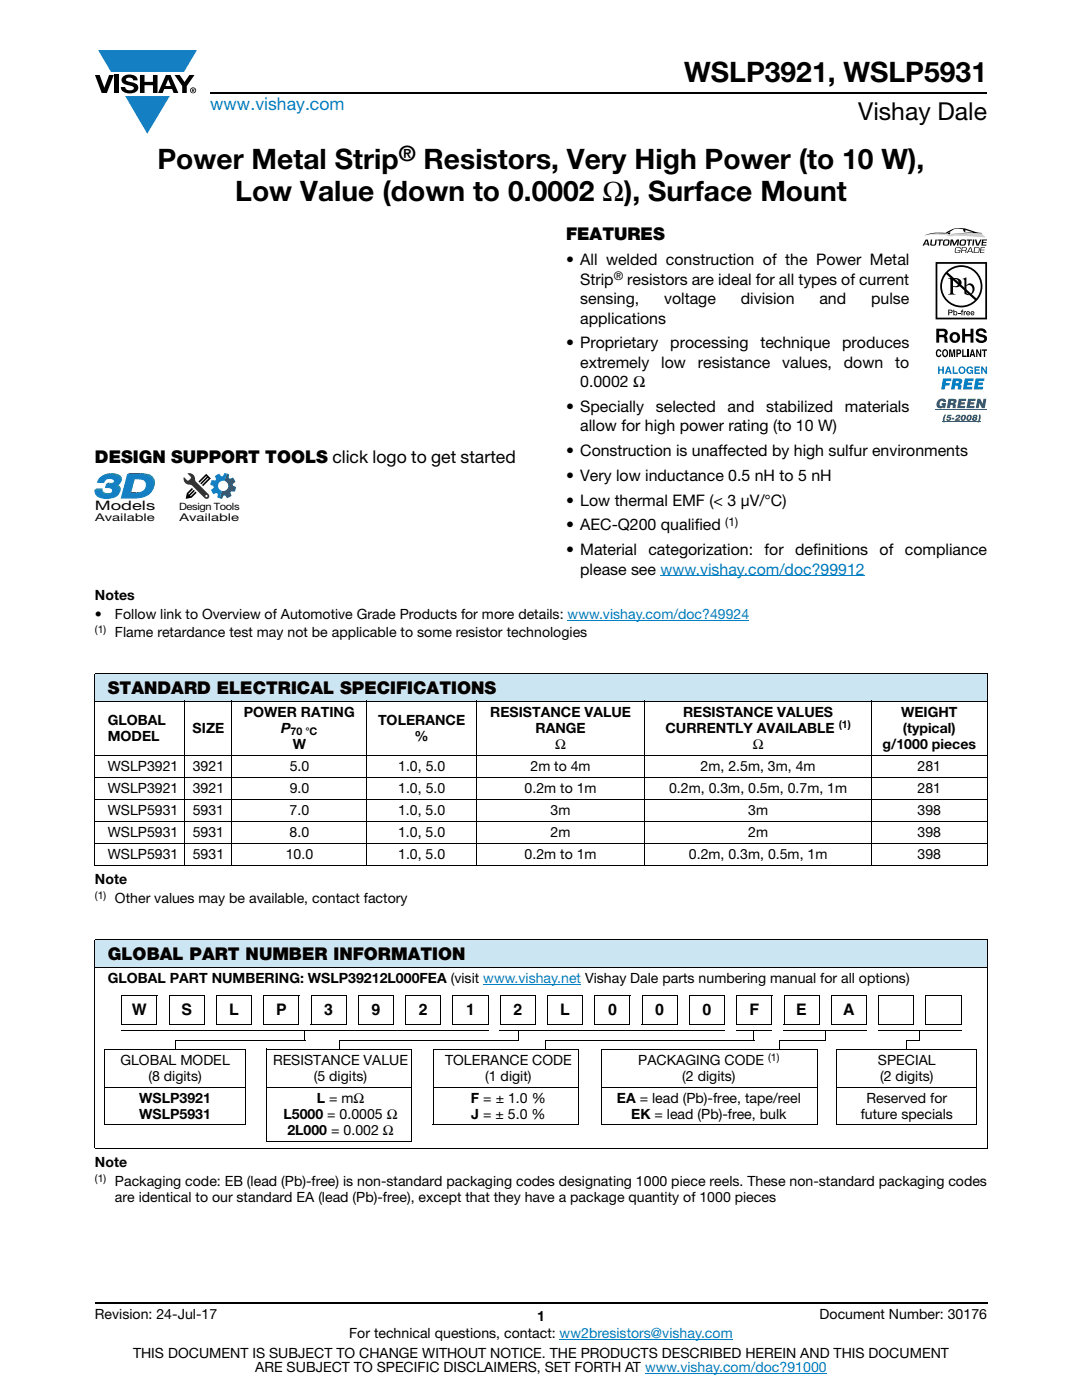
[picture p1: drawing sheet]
<svg xmlns="http://www.w3.org/2000/svg" width="216mm" height="279mm" viewBox="0 0 216 279" stroke-linecap="round" stroke-linejoin="round" font-family="sans-serif">
<g fill="#147fc3">
<path d="M19.6 10h19.7l-2.6 4.3h-1.1h-13.5z"/>
<path d="M25 19.2h8.9l-4.5 7.5z"/>
</g>
<g fill="#000">
<path d="M18.9 15h1l.9 2.5 1-2.5h.9l-1.4 3.6h-1zM22.9 15h.9v3.6h-.9zM24.6 15.3a2.1 2.1 0 0 1 2.8 .3l.1 .4h-.9a.79 .79 0 0 0-.7-.5 .79 .79 0 0 0-.8 .4l.3 .3 1 .2a1.08 1.08 0 0 1 1.2 1 1.08 1.08 0 0 1-1.1 1.2 1.73 1.73 0 0 1-2.4-1.2h.9a.96 .96 0 0 0 .8 .6 .96 .96 0 0 0 .9-.4 1.31 1.31 0 0 0-1.2-.6 1.03 1.03 0 0 1-1.1-.6 1.03 1.03 0 0 1 .2-1.1zM27.9 15h.9v1.3h1.7v-1.3h.9v3.6h-.9v-1.6h-1.7v1.6h-.9zM34.8 15h1.1l.9 1.4 1-1.4h1l-1.5 2.2v1.4h-.9v-1.4z"/>
<path d="M33.6 15.9l.5 1.3h-1.1zM33.1 15l-1.6 3.6h1l.3-.8h1.5l.3 .8h1l-1.6-3.6z"/>
<path d="M38.4 17.8h.2v.2h-.2zM38.3 17.7v.7h.1v-.3l.4 .3-.2-.3 .2-.2-.1-.2z"/>
<path d="M38.1 18a.46 .46 0 0 1 .9 0 .46 .46 0 0 1-.9 0zM37.9 18a.6 .6 0 0 0 1.2 0 .6 .6 0 0 0-1.2 0z"/>
</g>
<path d="M42 18.6h155M18.9 260h178.1" fill="none" stroke="#000" stroke-width=".36"/>
<path d="M131.8 114.9h40.8M113.3 123.8h36.2M111.7 267.3h34.5M128.7 274h36.3" fill="none" stroke="#007ec4" stroke-width=".2"/>
<g fill="#fff">
<path d="M25 47.1h71.9v36.9h-71.9z"/>
<path d="M18.9 94.4h12.1v9.9h-12.1z"/>
</g>
<path d="M19.3 97.5h1.2l-.3 .3h-1.3z" fill="#0d567f"/>
<path d="M20.5 97.5l-.3 .4z" fill="#09537d"/>
<path d="M20.5 97.6l-.3 .3z" fill="#0d5781"/>
<path d="M20.5 97.6l-.3 .4z" fill="#105a84"/>
<path d="M20.5 97.7l-.3 .4z" fill="#115c88"/>
<path d="M20.5 97.8l-.3 .3z" fill="#145f8c"/>
<path d="M20.5 97.8l-.3 .4z" fill="#146190"/>
<path d="M20.5 97.9l-.2 .4z" fill="#156494"/>
<path d="M20.6 98l.2 .2-.3 .3-.2-.2z" fill="#176797"/>
<path d="M20.8 98.2h.1l-.3 .4-.1-.1z" fill="#156494"/>
<path d="M20.9 98.2l.1 .1-.4 .3z" fill="#146190"/>
<path d="M21 98.3h.1l-.4 .3z" fill="#145f8c"/>
<path d="M21.1 98.3l.1 .1-.4 .2z" fill="#115c88"/>
<path d="M21.2 98.4h.1l-.4 .3z" fill="#105a84"/>
<path d="M21.3 98.4h.1l-.4 .3z" fill="#0d5781"/>
<path d="M21.4 98.4h.2l-.3 .3h-.2z" fill="#09537d"/>
<path d="M21.6 98.4h.2l-.5 .3z" fill="#0e5078"/>
<path d="M21.8 98.4h.2l-.5 .3z" fill="#0e4e73"/>
<path d="M22 98.4l.1-.1-.4 .4z" fill="#0a496f"/>
<path d="M22.1 98.3h.2l-.5 .3z" fill="#09486a"/>
<path d="M22.3 98.3l.3-.2-.6 .5z" fill="#034466"/>
<path d="M21.5 96.3h.4l-.3 .4h-.4z" fill="#0d567f"/>
<path d="M21.3 95.5l-.4 .4z" fill="#034466"/>
<path d="M21.2 95.6l-.4 .5z" fill="#09486a"/>
<path d="M21.1 95.7l-.3 .5z" fill="#0a496f"/>
<path d="M21.1 95.9l-.4 .4z" fill="#0e4e73"/>
<path d="M21.9 96.3h.2l-.5 .4z" fill="#09537d"/>
<path d="M22.1 96.3h.2l-.3 .3-.3 .1z" fill="#0e5078"/>
<path d="M22.3 96.3h.2l-.5 .3z" fill="#0e4e73"/>
<path d="M22.5 96.3h.2l-.5 .3z" fill="#0a496f"/>
<path d="M22.7 96.3l.1-.1-.5 .4z" fill="#09486a"/>
<path d="M22.8 96.2l.2-.1-.5 .4z" fill="#034466"/>
<path d="M23.2 96.6l.2 .1-.4 .3h-.1z" fill="#115c88"/>
<path d="M23.4 96.7h.1l-.3 .4-.2-.1z" fill="#145f8c"/>
<path d="M23.5 96.7l.2 .1-.4 .3h-.1z" fill="#146190"/>
<path d="M23.7 96.8l.1 .1-.3 .3-.2-.1z" fill="#156494"/>
<path d="M23.8 96.9l.2 .2-.3 .4-.2-.3z" fill="#176797"/>
<path d="M24 97.1l.1 .2-.3 .3-.1-.1z" fill="#156494"/>
<path d="M24.1 97.3l-.3 .4z" fill="#146190"/>
<path d="M24.1 97.3l-.3 .4z" fill="#145f8c"/>
<path d="M24.1 97.4l-.3 .4z" fill="#115c88"/>
<path d="M24.1 97.5l-.3 .4z" fill="#105a84"/>
<path d="M24.1 97.6l-.3 .4z" fill="#0d5781"/>
<path d="M24.1 97.7l-.3 .4z" fill="#09537d"/>
<path d="M24.1 97.8l-.3 .4z" fill="#0e5078"/>
<path d="M24.1 97.9l-.3 .4z" fill="#0e4e73"/>
<path d="M24.1 98l-.4 .4z" fill="#0a496f"/>
<path d="M24 98.1l-.3 .5z" fill="#09486a"/>
<g fill="#034466">
<path d="M24 98.3l-.5 .5z"/>
<path d="M20.2 95.1l.6-.4-.9 .7z"/>
</g>
<path d="M20.8 94.7l.3-.1-.6 .4z" fill="#09486a"/>
<path d="M21.1 94.6l.3-.1-.6 .4z" fill="#0a496f"/>
<path d="M21.4 94.5l.3-.1-.3 .3-.3 .1z" fill="#0e4e73"/>
<path d="M21.7 94.4h.4l-.3 .3h-.4z" fill="#0e5078"/>
<path d="M22.1 94.4h.1l-.4 .3z" fill="#09537d"/>
<path d="M19.9 95.4a3.2 3.2 0 0 1 4.1 .1 1.07 1.07 0 0 1-1.1 1.5 1.09 1.09 0 0 1 1 1 1.09 1.09 0 0 1-.8 1.1 4.2 4.2 0 0 1-3.6-.1l-.5-.7-.1-.5h1.3a1 1 0 0 0 1.4 .9 .7 .7 0 0 0 .9-.8 .7 .7 0 0 0-1-.6h-.4l.1-.6h.5a.81 .81 0 0 0 1-.9 1.28 1.28 0 0 0-2 .5h-1.2z" fill="#177fc3"/>
<path d="M19.9 95.4a3.2 3.2 0 0 1 4.1 .1 1.07 1.07 0 0 1-1.1 1.5 1.09 1.09 0 0 1 1 1 1.09 1.09 0 0 1-.8 1.1 4.2 4.2 0 0 1-3.6-.1l-.5-.7-.1-.5h1.3a1 1 0 0 0 1.4 .9 .7 .7 0 0 0 .9-.8 .7 .7 0 0 0-1-.6h-.4l.1-.6h.5a.81 .81 0 0 0 1-.9 1.28 1.28 0 0 0-2 .5h-1.2z" fill="none" stroke="#177fc3" stroke-width=".2"/>
<path d="M22.2 94.4h.3l-.3 .3h-.3z" fill="#09537d"/>
<path d="M22.5 94.4h.4l-.4 .4-.3-.1z" fill="#0d5781"/>
<path d="M22.9 94.4l.2 .1-.3 .3h-.3z" fill="#105a84"/>
<path d="M23.1 94.5l.3 .1-.3 .3-.3-.1z" fill="#115c88"/>
<path d="M23.4 94.6h.2l-.3 .3h-.2z" fill="#145f8c"/>
<path d="M23.6 94.6l.2 .1-.3 .3-.2-.1z" fill="#146190"/>
<path d="M23.8 94.7l.2 .1-.3 .3-.2-.1z" fill="#156494"/>
<path d="M24 94.8l.3 .3-.3 .4-.3-.4z" fill="#176797"/>
<path d="M24.3 95.1v.2l-.3 .3v-.1z" fill="#156494"/>
<path d="M24.3 95.3l-.3 .4z" fill="#146190"/>
<path d="M24.4 95.4l-.3 .4z" fill="#145f8c"/>
<path d="M24.4 95.4l-.3 .4z" fill="#115c88"/>
<path d="M24.4 95.5l-.3 .4z" fill="#105a84"/>
<path d="M24.4 95.6l-.3 .4z" fill="#0d5781"/>
<path d="M24.4 95.7l-.3 .4z" fill="#09537d"/>
<path d="M24.4 95.7l-.3 .4z" fill="#0e5078"/>
<path d="M24.4 95.8l-.4 .4z" fill="#0e4e73"/>
<path d="M24.3 95.9l-.3 .4z" fill="#0a496f"/>
<path d="M24.3 96l-.3 .4z" fill="#09486a"/>
<path d="M24.3 96.1l-.5 .4z" fill="#034466"/>
<path d="M26.2 98.2h1.1l-.3 .3h-1.1z" fill="#0d567f"/>
<path d="M27.3 98.2h.1l-.4 .3z" fill="#09537d"/>
<path d="M27.4 98.2h.3l-.3 .3h-.3z" fill="#0e5078"/>
<path d="M27.7 98.2l.3-.1-.3 .4h-.3z" fill="#0e4e73"/>
<path d="M28 98.1h.2l-.5 .4z" fill="#0a496f"/>
<path d="M28.2 98.1l.3-.1-.6 .4z" fill="#09486a"/>
<path d="M28.5 98l.6-.4-.9 .7z" fill="#034466"/>
<path d="M27 95.3l-.8 2.9-.3 .3 .8-2.9z" fill="#074f76"/>
<path d="M25.4 94.6h2.7" fill="none" stroke="#0d567f" stroke-width=".31"/>
<path d="M28.1 94.4h.4l-.3 .3h-.4z" fill="#09537d"/>
<path d="M28.5 94.4h.4l-.3 .4-.4-.1z" fill="#0d5781"/>
<path d="M28.9 94.5h.4l-.3 .3h-.4z" fill="#105a84"/>
<path d="M29.3 94.5l.3 .1-.4 .3-.2-.1z" fill="#115c88"/>
<path d="M29.6 94.6l.2 .1-.3 .3-.3-.1z" fill="#145f8c"/>
<path d="M29.8 94.7l.2 .1-.3 .3-.2-.1z" fill="#146190"/>
<path d="M30 94.8l.3 .2-.3 .3-.3-.2z" fill="#156494"/>
<path d="M30.3 94.9l.4 .5-.3 .3-.4-.4z" fill="#176797"/>
<path d="M30.7 95.4l.1 .2-.3 .3-.1-.2z" fill="#156494"/>
<path d="M30.8 95.6l.1 .2-.3 .3-.1-.2z" fill="#146190"/>
<path d="M30.9 95.8v.1l-.3 .3v-.1z" fill="#145f8c"/>
<path d="M30.9 95.9l-.3 .5z" fill="#115c88"/>
<path d="M30.9 96.1l-.3 .5z" fill="#105a84"/>
<path d="M30.9 96.3v.2l-.3 .3v-.2z" fill="#0d5781"/>
<path d="M30.9 96.5l-.3 .5z" fill="#09537d"/>
<path d="M30.9 96.7l-.3 .6z" fill="#0e5078"/>
<path d="M30.9 96.9l-.4 .6z" fill="#0e4e73"/>
<path d="M30.8 97.2l-.4 .5z" fill="#0a496f"/>
<path d="M30.7 97.4l-.4 .6z" fill="#09486a"/>
<path d="M30.6 97.7l-.7 .7z" fill="#034466"/>
<path d="M26.7 95.6l-.8 2.9a3.2 3.2 0 0 0 3.1-.9 1.27 1.27 0 0 0 .1-1.4 1.27 1.27 0 0 0-1.4-.6zM25.4 94.7a8.4 8.4 0 0 1 4.3 .4 2.15 2.15 0 0 1 1 2 2.15 2.15 0 0 1-1.5 1.8 9.3 9.3 0 0 1-5 .5z" fill="#177fc3"/>
<path d="M25.4 94.7a8.4 8.4 0 0 1 4.3 .4 2.15 2.15 0 0 1 1 2 2.15 2.15 0 0 1-1.5 1.8 9.3 9.3 0 0 1-5 .5zM26.7 95.6a2.55 2.55 0 0 1 2.3 .4 1.76 1.76 0 0 1-.2 1.9 1.76 1.76 0 0 1-1.8 .6h-1.1z" fill="none" stroke="#177fc3" stroke-width=".2"/>
<path d="M35.8 94.4h12v9.9h-12z" fill="#fff"/>
<path d="M41 99a.22 .22 0 0 0 .4 0 .22 .22 0 0 0-.4 0zM37.4 94.5a1.18 1.18 0 0 1 1.5 1.3l1.9 2a1.9 1.9 0 0 1 1 1.3 .54 .54 0 0 1-.4 .4 .54 .54 0 0 1-.6-.1l-2-2a1.46 1.46 0 0 0-1.4-.7 1.14 1.14 0 0 1-.7-1.5l.7 .7a.59 .59 0 0 0 .7-.4 .59 .59 0 0 0-.4-.7z" fill="#333"/>
<path d="M37.8 97.9l.5-.5 .2 .2-.9 .9 .1 .2 1-1 .2 .3-.9 1 1-.9 .2 .2-.2 .3a1.99 1.99 0 0 1-1.9 1v-.1a1.7 1.7 0 0 1 .7-1.6zM39.6 96.1l1.5-1.5 1 .9-1.6 1.5-.2-.2 1.3-1.4-1.4 1.3-.2-.2 1.2-1.4-1.4 1.2z" fill="#000"/>
<path d="M43 94.9l.4-.2a.42 .42 0 0 1 .5-.1 .42 .42 0 0 1 .2 .4 .36 .36 0 0 0 .4 0 .36 .36 0 0 0 .2-.4l.1-.2 .5 .1-.5 1.5a1.02 1.02 0 0 0-1.2 .7 1.02 1.02 0 0 0 .7 1.3l-.5 1.4a.51 .51 0 0 1-.4-.3 .51 .51 0 0 1 .1-.5l-.3-.2-.6 .2-.2-.3a.6 .6 0 0 1 .2-1 .63 .63 0 0 0-.6-.6v-.3a.54 .54 0 0 1 .3-.6 .54 .54 0 0 1 .6 .1 .43 .43 0 0 0 0-.8z" fill="#177fc3"/>
<path d="M45.3 94.5a.51 .51 0 0 1 .3 .8 .45 .45 0 0 0 .8 .1l.3 .2a.6 .6 0 0 1-.3 1l.1 .3a.61 .61 0 0 1 .6 .4 .61 .61 0 0 1-.2 .7l-.2 .1a.45 .45 0 0 0-.6 .1 .45 .45 0 0 0 .1 .6l-.3 .3a.61 .61 0 0 1-1-.2h-.3l-.3 .6-.5-.1 .5-1.4a1.02 1.02 0 0 0 1.2-.7 1.02 1.02 0 0 0-.7-1.3z" fill="#0d567f"/>
<path d="M184.1 45.5h12.9v38.8h-12.9z" fill="#fff"/>
<path d="M185.1 47l1.4-.3 3.1 .2a3.8 3.8 0 0 1 2.2-.2h2.8a2.03 2.03 0 0 1 2.1 .7h-.2a41.3 41.3 0 0 0-7.1-.3 10.3 10.3 0 0 0-4.3-.1z" fill="#ccc"/>
<g fill="#000">
<path d="M184.4 47h.1a12.3 12.3 0 0 1 4.3-.6 5.2 5.2 0 0 1 5.5-.2l1.7 .4h-6.2l4.3-.2-1.4-.5-.1 .5-.4-.3v-.3a2.78 2.78 0 0 0-2.7 .5 2.69 2.69 0 0 1-2.2 .3h-1.4zM185.7 47.8h.3l-.1 .8a.35 .35 0 0 0 .3 .2 .35 .35 0 0 0 .3-.2l.2-.8h.2l-.1 .8a.72 .72 0 0 1-1.2 .2zM187.1 47.8h1.1l-.1 .2h-.4l-.1 1h-.3l.1-1h-.4zM189.1 46.6l.4-.3 .1 .2-.1 .3zM190.7 49.4a.64 .64 0 0 1 1 .2l-.2 .1a.49 .49 0 0 0-.6-.2 .49 .49 0 0 0-.2 .6 .49 .49 0 0 0 .6 .3l.2-.4h-.4v-.1h.6a.61 .61 0 0 1-.5 .7 .61 .61 0 0 1-.7-.3zM189.7 47.8h.4l.3 .9 .5-.9h.5l-.2 1.2h-.3l.2-1-.6 1h-.2l-.4-1-.1 1h-.3zM192.9 47.8h1.1v.2h-.4l-.2 1h-.2l.1-1h-.4zM194.2 47.8h.2l-.1 1.2h-.3zM194.5 47.8h.3l.3 1 .5-1h.3l-.6 1.2h-.5zM195.7 49.3h.8v.2h-.7v.3h.7l-.1 .2h-.6l-.1 .4h.7v.1h-.9zM196 47.8h1l-.1 .2h-.7v.3h.7l-.1 .2h-.6l-.1 .3h.7v.2h-1zM186.9 69.9l.4-.2 .3 .1 .2 .4-.6-.2a.66 .66 0 0 0 .1 1l.3-.3h.2a.54 .54 0 0 1-.4 .6 .54 .54 0 0 1-.6-.5z"/>
<path d="M189.4 69.7h.4l.2 1.2 .2-1.2h.4v1.5h-.3v-1.2l-.2 1.2h-.2l-.3-1.2v1.2h-.2zM191.2 62.4h.4v.2h-.4zM191.9 61.8h.3l-.2 .2 .2 .1v.1h-.2v.7h-.1v-.7h-.2zM192 69.7h.3v1.3h.6v.2h-.9zM192.3 62.1h.2v.2l.3-.2v.2h-.3v.6h-.2zM192 65.6h.6v1.1h1.1v-1.1h.5v2.8h-.5v-1.3h-1.1v1.3h-.6zM193 69.7h.3v1.5h-.3zM195 65.7a1.15 1.15 0 0 1 1.9 .7h-.6v-.1a.68 .68 0 0 0-1-.2v.4l.2 .1a1.29 1.29 0 0 1 1.5 .9 1.17 1.17 0 0 1-1.2 1 1.17 1.17 0 0 1-1.1-1h.5l.1 .2a.67 .67 0 0 0 1.1-.1l-.3-.3-.5-.1a.82 .82 0 0 1-.9-.5 .82 .82 0 0 1 .3-1zM194.8 69.7h.3l.5 1.1v-1.1h.2v1.5h-.3l-.5-1v1h-.2zM195.9 69.7h1.1v.3h-.4v1.2h-.3v-1.2h-.4z"/>
<path d="M184.9 48l-.3 .6h.5zM184.7 47.8h.4l.3 1.2h-.2l-.1-.2h-.6l-.1 .2h-.3z"/>
<path d="M188.3 48.4a.45 .45 0 0 0 .9 0 .45 .45 0 0 0-.9 0zM188.3 47.9a.7 .7 0 0 1 1.2 .3 .74 .74 0 0 1-.4 .8 .74 .74 0 0 1-.9-.2z"/>
<path d="M189.1 54.4a3.9 3.9 0 0 1 5.3-.1 3.9 3.9 0 0 1 .4 5.3zM188.8 54.7l5.7 5.2a3.9 3.9 0 0 1-5.3 .1 3.9 3.9 0 0 1-.4-5.3zM187.6 57.1a4.2 4.2 0 0 0 8.4 0 4.2 4.2 0 0 0-8.4 0z"/>
<path d="M190.2 55.7v1.3a.75 .75 0 0 0 1.1-.6 .75 .75 0 0 0-1.1-.7zM189.2 55.5a2.81 2.81 0 0 1 2.4 .3 .97 .97 0 0 1 0 1.2 .97 .97 0 0 1-1.2 .3l-.2-.1v1.1v.2l.5 .3h-1.5l.3-.1 .1-.4v-2.3v-.3z"/>
<path d="M192.1 49.5l-.1 .4 .7-.1v-.3zM191.9 49.3h.7a.32 .32 0 0 1 .3 .3 .32 .32 0 0 1-.3 .4h.2v.5h-.2v-.4l-.1-.1h-.5l-.1 .5h-.1z"/>
<path d="M191.7 48.4a.44 .44 0 0 0 .8 0 .44 .44 0 0 0-.8 0zM191.7 47.9a.7 .7 0 0 1 1.1 .3 .74 .74 0 0 1-.4 .8 .74 .74 0 0 1-.9-.2z"/>
<path d="M192.8 57.1v1.4l.2 .1a.72 .72 0 0 0 .8 0 .72 .72 0 0 0 .3-.8 .72 .72 0 0 0-.4-.8 .72 .72 0 0 0-.9 .1zM192.1 55.7l.7-.3v1.6a.89 .89 0 0 1 1.1-.4 .89 .89 0 0 1 .6 1 1.23 1.23 0 0 1-.7 1.2 1.23 1.23 0 0 1-1.4-.2v-2.7z"/>
<path d="M193.6 49.4l-.3 .7h.6zM193.6 49.3h.2l.3 1.2h-.1l-.1-.3h-.7l-.1 .3h-.2z"/>
<path d="M194.5 49.5l-.1 .9 .8-.1 .1-.8zM194.4 49.3l.9 .1a.66 .66 0 0 1-.4 1.1h-.6z"/>
<path d="M187 52.7h9.6v10.7h-9.6zM186.7 52.3v11.4h10.3v-11.4z"/>
<path d="M187.4 66.1v.7h.9a.39 .39 0 0 0 .1-.7zM186.8 65.6h1.4a.79 .79 0 0 1 .8 .4 .79 .79 0 0 1-.1 .9l-.2 .2a.98 .98 0 0 1 .4 1.1l.1 .2h-.7l-.2-1.1h-.9v1.1h-.6z"/>
<path d="M188.4 70a.64 .64 0 0 0 .2 1h.1a.64 .64 0 0 0-.1-1zM188.2 69.8l.2-.1a.56 .56 0 0 1 .7 .4 .82 .82 0 0 1-.5 1.2h-.2a.89 .89 0 0 1-.2-1.5z"/>
<path d="M189.4 62v.3h.4v-.3zM189.2 61.8l.7 .1 .2 .2-.2 .3-.5 .1v.4h-.2z"/>
<path d="M190.3 66.8a.63 .63 0 0 0-.3 .8 .63 .63 0 0 0 .8 .3 .63 .63 0 0 0 .2-.8 .63 .63 0 0 0-.7-.3zM189.5 67.4a1.09 1.09 0 0 1 2.1 0 1.09 1.09 0 0 1-2.1 0z"/>
<path d="M190.4 62.5a.26 .26 0 0 0 .5 0 .26 .26 0 0 0-.5 0zM190.2 61.8h.2v.4a.38 .38 0 0 1 .5 .1 .38 .38 0 0 1 0 .5 .38 .38 0 0 1-.5 0l-.2 .1z"/>
<path d="M191.1 70v.4l.4-.1v-.3zM190.8 69.7h.6a.5 .5 0 0 1 .4 .5 .5 .5 0 0 1-.4 .5h-.3v.5h-.3z"/>
<path d="M193 62.3v.1h.4l-.2-.2zM193 62.1l.4 .1 .2 .4h-.6v.1h.5a.42 .42 0 0 1-.6 .1 .42 .42 0 0 1 .1-.7z"/>
<path d="M194 70.1l-.1 .6h.3zM193.9 69.7h.3l.4 1.5h-.3v-.3h-.5l-.1 .3h-.3z"/>
<path d="M193.9 62.3l-.1 .1h.5l-.3-.2zM193.8 62.1l.5 .1 .1 .4h-.6l.1 .1h.5a.42 .42 0 0 1-.7 .1 .42 .42 0 0 1 .1-.7z"/>
</g>
<path d="M186.7 81.7h10.3" fill="none" stroke="#1f9047" stroke-width=".2"/>
<g fill="#1f9047">
<path d="M187.2 79.9a.91 .91 0 0 1 .9-.4 .91 .91 0 0 1 .7 .7h-.6l-.3-.2a.56 .56 0 0 0-.4 .5 .56 .56 0 0 0 .3 .5l.3-.2h-.2v-.4h.9l-.2 1.1h-.4v-.2a.82 .82 0 0 1-1.1 0 .82 .82 0 0 1-.1-1.1z"/>
<path d="M191.3 79.6h1.5v.4h-1v.3h.8l-.1 .4h-.8v.3h.9l-.1 .4h-1.5z"/>
<path d="M193.2 79.6h1.5l-.1 .4h-.9v.3h.7v.4h-.8l-.1 .3h1l-.1 .4h-1.6z"/>
<path d="M195 79.6h.6l.5 1 .1-1h.6l-.3 1.8h-.6l-.5-1-.1 1h-.6z"/>
<path d="M188.5 82.7h.3l-.3 .8v.8h-.3v-.8z"/>
<path d="M189.1 82.8h.8l-.1 .3h-.5l-.1 .1h.5a.52 .52 0 0 1-.2 .8 .52 .52 0 0 1-.7-.3h.5l.2-.1-.2-.2-.4 .1z"/>
<path d="M190 83.4h.4v.3h-.5z"/>
<path d="M190.8 83a.5 .5 0 0 1 .5-.2 .5 .5 0 0 1 .4 .3l-.7 .6h.6l-.1 .3h-1l.8-.9-.1-.1-.2 .3h-.4z"/>
<path d="M189.8 80l-.1 .4h.5l.1-.2-.1-.1zM189.3 79.6l1.5 .1a.54 .54 0 0 1-.3 .9l.2 .2v.6h-.6v-.5l-.3-.1h-.1l-.2 .6h-.6z"/>
<path d="M192.2 83.1l-.2 .5 .2 .1 .2-.5-.1-.2zM191.9 82.9a.51 .51 0 0 1 .8 .1 .66 .66 0 0 1-.2 .8 .66 .66 0 0 1-.8 0v-.4z"/>
<path d="M193.3 83.1l-.1 .5 .1 .1 .3-.5-.2-.2zM193.1 82.9a.51 .51 0 0 1 .8 .1 .66 .66 0 0 1-.2 .8 .66 .66 0 0 1-.8 0l-.1-.4z"/>
</g>
<path d="M188 84.2h7.7" fill="none" stroke="#1f9047" stroke-width=".2"/>
<g fill="#1f9047">
<path d="M195.3 82.7h.3l.1 .8a.72 .72 0 0 1-.7 .8l.3-.8z"/>
<path d="M194.5 83l-.1 .2h.2l.1-.2zM194.4 83.5v.2h.2v-.2zM194.2 82.9a.52 .52 0 0 1 .8 .2l-.2 .2 .2 .3a.55 .55 0 0 1-.5 .4 .55 .55 0 0 1-.6-.4l.3-.2-.1-.3z"/>
</g>
<g fill="#0160ae">
<path d="M187.2 73.2h.3v.5h.5v-.5h.3v1.4h-.3v-.6h-.5v.6h-.3z"/>
<path d="M190.1 73.2h.3v1.1h.7v.3h-1z"/>
<path d="M193 73.4a.68 .68 0 0 1 1.2 .2l-.9-.2a.55 .55 0 0 0-.2 .6 .55 .55 0 0 0 .4 .4l.4-.3h-.3v-.3h.6v.8h-.2l-.1-.2a.71 .71 0 0 1-1 0 .71 .71 0 0 1 .1-1z"/>
<path d="M194.5 73.2h1v.2h-.8v.3h.8v.3h-.8v.3h.8v.3h-1z"/>
<path d="M195.8 73.2h.3l.6 1v-1h.3v1.4h-.3l-.6-1v1h-.3z"/>
<path d="M188.2 75.5h1.7l-.1 .6h-1l-.1 .3h.8l-.1 .5h-.8l-.1 .8h-.7z"/>
<path d="M192.5 75.5h1.8l-.1 .6h-1.1v.3h.9l-.1 .5h-.9l-.1 .3h1.1l-.1 .5h-1.8z"/>
<path d="M194.7 75.5h1.7v.6h-1.1v.3h.8v.5h-.9l-.1 .3h1.1l-.1 .5h-1.8z"/>
<path d="M189.2 73.5l-.2 .6h.4zM189 73.2h.4l.5 1.4h-.3l-.1-.3h-.6l-.1 .3h-.3z"/>
<path d="M191.5 73.9a.47 .47 0 0 0 .9 0 .47 .47 0 0 0-.9 0zM191.2 73.9a.75 .75 0 0 1 1.5 0 .75 .75 0 0 1-1.5 0z"/>
<path d="M190.8 76.1l-.1 .4 .6-.1-.1-.3zM190.1 75.5l1.8 .2a.63 .63 0 0 1-.3 1l.2 .2v.8h-.7v-.6l-.3-.1h-.2l-.1 .7h-.7z"/>
</g>
<g fill="#cce5f3">
<path d="M18.9 134.4h178.1v5.5h-178.1z"/>
<path d="M18.9 187.6h178.1v5.4h-178.1z"/>
</g>
<path d="M96.4 196.4h19.6" fill="none" stroke="#007ec4" stroke-width=".2"/>
<g fill="none" stroke="#000" stroke-width=".2">
<path d="M18.9 134.4h178.1M18.9 139.9h178.1M18.9 134.5v38.1M36.9 139.8v33M46.3 139.8v33M73.2 139.8v33M95.1 139.8v33M128.6 139.8v33M173.9 139.8v33M197 134.5v38.1M18.9 150.7h178.1M18.9 155.1h178.1"/>
<path d="M18.9 159.5h178.1M18.9 163.9h178.1M18.9 168.3h178.1M18.9 172.7h178.1M18.9 187.6h178.1M18.9 193h178.1M18.9 187.6v41.5M24.3 198.6v5.8M24.3 198.7h7.1M31.3 198.7v5.8M33.8 198.7h7.1M33.8 198.6v5.8"/>
<path d="M40.8 198.7v5.8M43.2 198.7h7.1M43.2 198.6v5.8M50.2 198.7v5.8M52.6 198.6v5.8M52.6 198.7h7.1M59.6 198.7v5.8M62.1 198.7h7.1M62.1 198.6v5.8M69.1 198.7v5.8M71.5 198.7h7.1M71.5 198.6v5.8"/>
<path d="M78.5 198.7v5.8M80.9 198.7h7.1M80.9 198.6v5.8M87.9 198.7v5.8M90.4 198.6v5.8M90.4 198.7h7.1M97.4 198.7v5.8M99.8 198.7h7.1M99.8 198.6v5.8M106.8 198.7v5.8M109.3 198.7h7.1M109.3 198.6v5.8"/>
<path d="M116.3 198.7v5.8M118.7 198.6v5.8M118.7 198.7h7.1M125.7 198.7v5.8M128.1 198.7h7.1M128.1 198.6v5.8M135.1 198.7v5.8M137.6 198.7h7.1M137.6 198.6v5.8M144.6 198.7v5.8M147 198.6v5.8M147 198.7h7.1"/>
<path d="M154 198.7v5.8M156.4 198.7h7.1M156.4 198.6v5.8M163.4 198.7v5.8M165.9 198.7h7.1M165.9 198.6v5.8M172.9 198.7v5.8M175.3 198.7h7.1M175.3 198.6v5.8M182.3 198.7v5.8M184.8 198.7h7.1M184.8 198.6v5.8"/>
<path d="M191.8 198.7v5.8M197 187.6v41.5M20.9 209.3v15.1M20.9 209.4h28.1M20.9 217h28M24.2 204.4h7.1M24.2 205.6h73.3M33.7 204.4h7.1M34.9 207.7h26M43.1 204.4h7.1M48.9 209.4v15.1M52.6 204.4h7"/>
<path d="M53.2 209.3v18.4M53.2 209.4h29.1M53.2 217h29M60.8 205.5v2.2M62 204.4h7.1M67.7 207.7h35.8M71.4 204.4h7.1M80.9 204.4h7M82.2 209.4v18.4M86.4 209.4h29.1M86.4 209.3v15.1M86.4 217h29"/>
<path d="M90.3 204.4h7.1M99.7 204.4h7.1M99.7 205.6h45M103.4 205.5v2.2M108.9 207.7h41.6M109.2 204.4h7.1M115.4 209.4v15.1M118.6 204.4h7.1M120.1 209.4h43.1M120.1 209.3v15.1M120.1 217h43M128.1 204.4h7"/>
<path d="M137.5 204.4h7.1M146.9 204.4h7.1M146.9 205.6h7.2M150.4 205.5v2.2M155.4 207.7h9.4M156.4 204.4h7M156.4 205.6h16.6M163.1 209.4v15.1M164.7 205.5v2.2M165.8 204.4h7.1M166.9 209.3v15.1M166.9 209.4h28.1"/>
<path d="M166.9 217h28M175.2 204.4h7.1M175.2 205.6h16.7M180.9 207.7h2.7M183.5 205.5v2.2M184.7 204.4h7.1M194.9 209.4v15.1M18.9 229.2h178.1M20.8 224.4h28.1M53.1 227.7h29.1M86.3 224.4h29.1M120 224.4h43.1"/>
<path d="M166.8 224.4h28.1"/>
</g>
<path d="M34.8 207.6h.2v1.9h-.2zM67.6 207.6h.2v1.9h-.2zM108.8 207.6h.2v1.9h-.2zM155.4 207.6h.1v1.9h-.1zM180.8 207.6h.2v1.9h-.2z" fill="#000"/>
<g font-size="5.6">
<text x="136.5" y="16.4">WSLP3921, WSLP5931</text>
<text x="31.4" y="33.8">Power Metal Strip</text>
<text x="84.5" y="33.8">Resistors, Very High Power (to 10 W),</text>
<text x="46.9" y="40.1">Low Value (down to 0.0002 Ω), Surface Mount</text>
</g>
<text font-size="4.9" x="171.3" y="24">Vishay Dale</text>
<text font-size="4.2" x="79.6" y="32.1">®</text>
<text font-size="3.5" fill="#007ec4" x="42" y="21.9">www.vishay.com</text>
<g font-size="3.5">
<text x="112.9" y="47.9">FEATURES</text>
<text x="18.9" y="92.5">DESIGN SUPPORT TOOLS click logo to get started</text>
<text x="21.5" y="138.5">STANDARD ELECTRICAL SPECIFICATIONS</text>
<text x="21.5" y="191.7">GLOBAL PART NUMBER INFORMATION</text>
</g>
<g font-size="3.2">
<text x="112.9" y="52.9">• All welded construction of the Power Metal</text>
<text x="115.8" y="56.8">Strip</text>
<text x="125.2" y="56.8">resistors are ideal for all types of current</text>
<text x="115.8" y="60.7">sensing,</text>
<text x="115.8" y="64.6">applications</text>
<text x="132.5" y="60.7">voltage</text>
<text x="147.8" y="60.7">division</text>
<text x="163.5" y="60.7">and</text>
<text x="173.8" y="60.7">pulse</text>
<text x="112.9" y="69.5">• Proprietary</text>
<text x="133.7" y="69.5">processing</text>
<text x="151.7" y="69.5">technique</text>
<text x="168.1" y="69.5">produces</text>
<text x="115.8" y="73.4">extremely</text>
<text x="115.8" y="77.3">0.0002 Ω</text>
<text x="131.9" y="73.4">low</text>
<text x="139.2" y="73.4">resistance</text>
<text x="156.1" y="73.4">values,</text>
<text x="168.4" y="73.4">down</text>
<text x="178.6" y="73.4">to</text>
<text x="112.9" y="82.2">• Specially</text>
<text x="130.9" y="82.2">selected</text>
<text x="145.2" y="82.2">and</text>
<text x="152.9" y="82.2">stabilized</text>
<text x="168.6" y="82.2">materials</text>
<text x="115.8" y="86.1">allow for high power rating (to 10 W)</text>
<text x="112.9" y="91">• Construction is unaffected by high sulfur environments</text>
<text x="112.9" y="96">• Very low inductance 0.5 nH to 5 nH</text>
<text x="112.9" y="100.9">• Low thermal EMF (&lt; 3 μV/°C)</text>
<text x="112.9" y="105.9">• AEC-Q200 qualified</text>
<text x="112.9" y="110.8">• Material</text>
<text x="129.4" y="110.8">categorization:</text>
<text x="152.6" y="110.8">for</text>
<text x="158.7" y="110.8">definitions</text>
<text x="175.5" y="110.8">of</text>
<text x="180.6" y="110.8">compliance</text>
<text x="115.8" y="114.7">please see www.vishay.com/doc?99912</text>
<text x="26.3" y="202.6">W</text>
<text x="36.2" y="202.6">S</text>
<text x="45.7" y="202.6">L</text>
<text x="55.1" y="202.6">P</text>
<text x="64.7" y="202.6">3</text>
<text x="74.1" y="202.6">9</text>
<text x="83.6" y="202.6">2</text>
<text x="93" y="202.6">1</text>
<text x="102.4" y="202.6">2</text>
<text x="111.8" y="202.6">L</text>
<text x="121.3" y="202.6">0</text>
<text x="130.7" y="202.6">0</text>
<text x="140.2" y="202.6">0</text>
<text x="149.5" y="202.6">F</text>
<text x="158.9" y="202.6">E</text>
<text x="168.3" y="202.6">A</text>
</g>
<g font-size="2.8">
<text x="18.9" y="119.7">Notes</text>
<text x="18.9" y="123.6">•</text>
<text x="22.9" y="123.6">Follow link to Overview of Automotive Grade Products for more details: www.vishay.com/doc?49924</text>
<text x="22.9" y="127.1">Flame retardance test may not be applicable to some resistor technologies</text>
<text x="48.7" y="143">POWER RATING</text>
<text x="97.8" y="143">RESISTANCE VALUE</text>
<text x="136.3" y="143">RESISTANCE VALUES</text>
<text x="179.8" y="143">WEIGHT</text>
<text x="21.5" y="144.6">GLOBAL</text>
<text x="21.5" y="147.8">MODEL</text>
<text x="38.4" y="146.2">SIZE</text>
<text x="56.1" y="146.2">P</text>
<text x="58.4" y="149.4">W</text>
<text x="75.4" y="144.6">TOLERANCE</text>
<text x="82.7" y="147.8">%</text>
<text x="106.8" y="146.2">RANGE</text>
<text x="110.8" y="149.4">Ω</text>
<text x="132.8" y="146.2">CURRENTLY AVAILABLE</text>
<text x="150.2" y="149.4">Ω</text>
<text x="176.1" y="149.4">g/1000 pieces</text>
<text x="180.2" y="146.2">(typical)</text>
<text x="21.5" y="153.8">WSLP3921</text>
<text x="38.5" y="153.8">3921</text>
<text x="57.8" y="153.8">5.0</text>
<text x="79.5" y="153.8">1.0, 5.0</text>
<text x="105.9" y="153.8">2m to 4m</text>
<text x="139.8" y="153.8">2m, 2.5m, 3m, 4m</text>
<text x="183.1" y="153.8">281</text>
<text x="21.5" y="158.2">WSLP3921</text>
<text x="38.5" y="158.2">3921</text>
<text x="57.8" y="158.2">9.0</text>
<text x="79.5" y="158.2">1.0, 5.0</text>
<text x="104.7" y="158.2">0.2m to 1m</text>
<text x="133.5" y="158.2">0.2m, 0.3m, 0.5m, 0.7m, 1m</text>
<text x="183.1" y="158.2">281</text>
<text x="21.5" y="162.6">WSLP5931</text>
<text x="21.5" y="167">WSLP5931</text>
<text x="38.5" y="162.6">5931</text>
<text x="38.5" y="167">5931</text>
<text x="57.8" y="162.6">7.0</text>
<text x="57.8" y="167">8.0</text>
<text x="79.4" y="162.6">1.0, 5.0</text>
<text x="79.4" y="167">1.0, 5.0</text>
<text x="109.9" y="162.6">3m</text>
<text x="109.9" y="167">2m</text>
<text x="149.3" y="162.6">3m</text>
<text x="149.3" y="167">2m</text>
<text x="183.1" y="162.6">398</text>
<text x="183.1" y="167">398</text>
<text x="21.5" y="171.4">WSLP5931</text>
<text x="38.5" y="171.4">5931</text>
<text x="57" y="171.4">10.0</text>
<text x="79.5" y="171.4">1.0, 5.0</text>
<text x="104.7" y="171.4">0.2m to 1m</text>
<text x="137.5" y="171.4">0.2m, 0.3m, 0.5m, 1m</text>
<text x="183.1" y="171.4">398</text>
<text x="18.9" y="176.4">Note</text>
<text x="22.9" y="180.3">Other values may be available, contact factory</text>
<text x="21.5" y="196.2">GLOBAL PART NUMBERING: WSLP39212L000FEA (visit www.vishay.net Vishay Dale parts numbering manual for all options)</text>
<text x="24" y="212.6">GLOBAL MODEL</text>
<text x="29.6" y="215.8">(8 digits)</text>
<text x="54.5" y="212.6">RESISTANCE VALUE</text>
<text x="62.6" y="215.8">(5 digits)</text>
<text x="88.8" y="212.6">TOLERANCE CODE</text>
<text x="96.8" y="215.8">(1 digit)</text>
<text x="127.4" y="212.6">PACKAGING CODE</text>
<text x="136.1" y="215.8">(2 digits)</text>
<text x="175.2" y="212.6">SPECIAL</text>
<text x="175.6" y="215.8">(2 digits)</text>
<text x="27.8" y="220.2">WSLP3921</text>
<text x="63.2" y="220.2">L = mΩ</text>
<text x="94" y="220.2">F = ± 1.0 %</text>
<text x="123.1" y="220.2">EA = lead (Pb)-free, tape/reel</text>
<text x="172.9" y="220.2">Reserved for</text>
<text x="27.8" y="223.3">WSLP5931</text>
<text x="56.6" y="223.3">L5000 = 0.0005 Ω</text>
<text x="57.3" y="226.5">2L000 = 0.002 Ω</text>
<text x="94" y="223.3">J = ± 5.0 %</text>
<text x="125.9" y="223.3">EK = lead (Pb)-free, bulk</text>
<text x="171.8" y="223.3">future specials</text>
<text x="18.9" y="232.9">Note</text>
<text x="22.9" y="236.7">Packaging code: EB (lead (Pb)-free) is non-standard packaging codes designating 1000 piece reels. These non-standard packaging codes</text>
<text x="22.9" y="239.9">are identical to our standard EA (lead (Pb)-free), except that they have a package quantity of 1000 pieces</text>
<text x="18.9" y="263.3">Revision: 24-Jul-17</text>
<text x="107.2" y="263.6">1</text>
<text x="163.6" y="263.3">Document Number: 30176</text>
<text x="69.7" y="267.1">For technical questions, contact: ww2bresistors@vishay.com</text>
<text x="26.5" y="271">THIS DOCUMENT IS SUBJECT TO CHANGE WITHOUT NOTICE. THE PRODUCTS DESCRIBED HEREIN AND THIS DOCUMENT</text>
<text x="50.9" y="273.8">ARE SUBJECT TO SPECIFIC DISCLAIMERS, SET FORTH AT www.vishay.com/doc?91000</text>
</g>
<text font-size="2.6" fill="#050504" x="18.9" y="101.9">Models</text>
<g font-size="2.4">
<text x="122.5" y="55.9">®</text>
<text x="144.7" y="104.9">(1)</text>
</g>
<g font-size="2.1" fill="#050504">
<text x="19" y="103.9">Available</text>
<text x="35.8" y="103.9">Available</text>
</g>
<g font-size="2.1">
<text x="18.9" y="126.3">(1)</text>
<text x="58" y="146.7">70 °C</text>
<text x="167.4" y="145.4">(1)</text>
<text x="18.9" y="179.4">(1)</text>
<text x="153.3" y="211.7">(1)</text>
<text x="18.9" y="235.9">(1)</text>
</g>
<text font-size="2" fill="#050504" x="35.7" y="101.9">Design Tools</text>
</svg>
